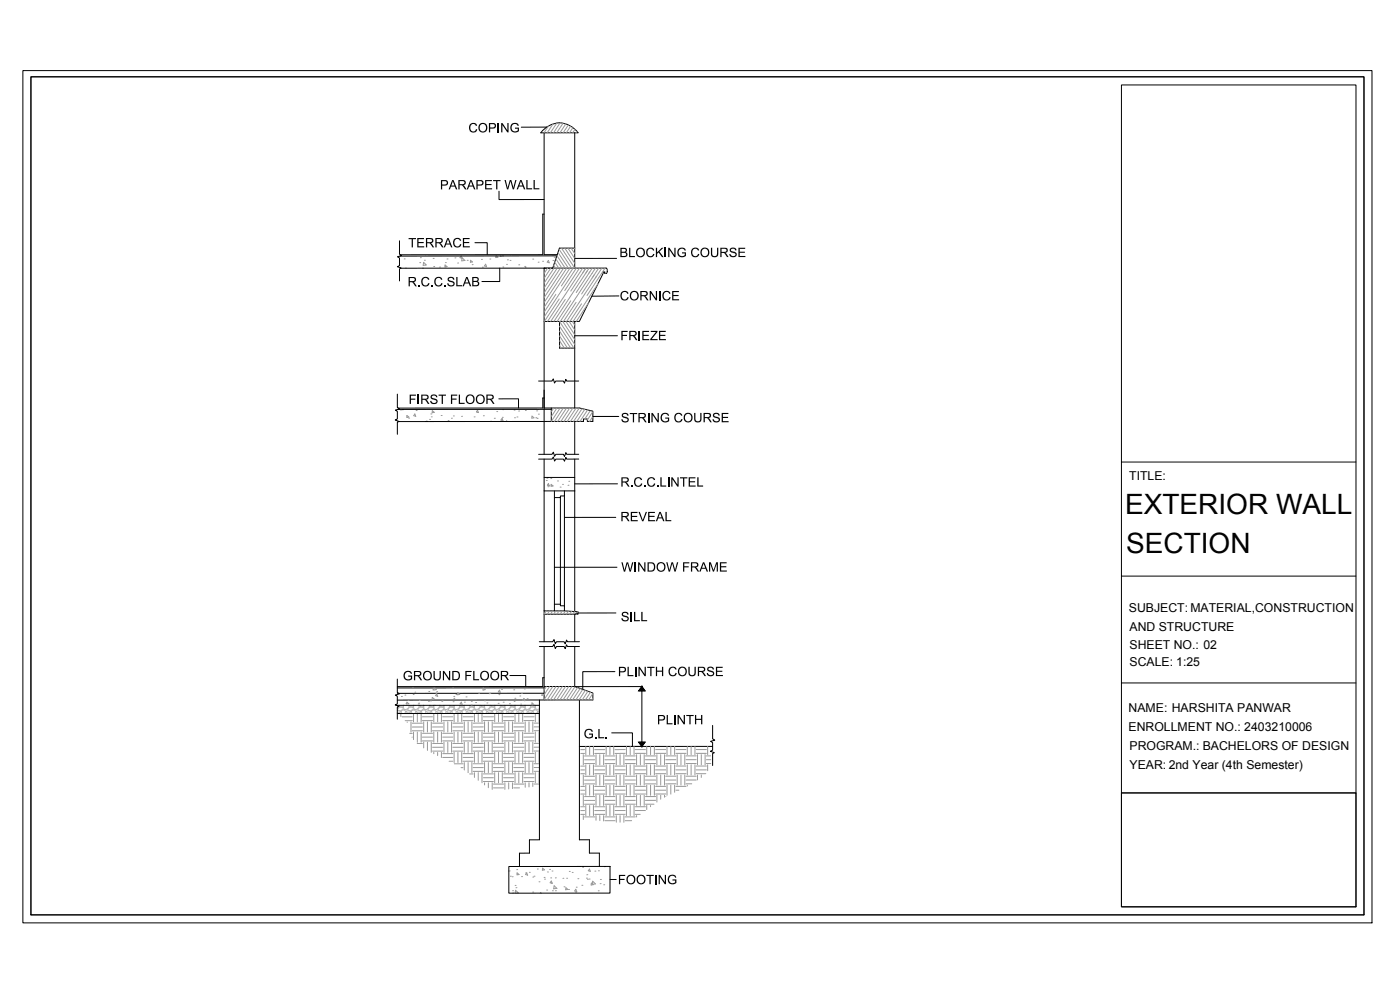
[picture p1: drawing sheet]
<svg xmlns="http://www.w3.org/2000/svg" width="420mm" height="297mm" viewBox="0 0 420 297" stroke-linecap="round" stroke-linejoin="round" font-family="sans-serif">
<!-- layer: Layer1 -->
<g fill="none" stroke="#000" stroke-width=".3">
<path d="M9.3 23h400v251.5h-400zM162.8 39.2a6.7 6.7 0 0 1 10.7 .6h-11.2zM163.3 39.9v36.5h3.9M164.1 38.1l-7.7 .1M172.5 39.8v40.6M149.8 57.4v2.5h13.5M119.9 72.2v4.1l.6 .4-1.2 .3 .6 .4v2.3l-.7 .3 1.2 .4-.5 .3v3.6M142.5 72.8h3.7v3.6M163.3 64.2h-.4v12.2h-42.7M167.1 76.8h-47.1M172.5 74.4l-4.6 .1-2 6M185 77.5h-12.5"/>
<path d="M120.3 80.5l61.6-.1 .2 .3 .2 .9-.4 .5h-.5v-.5h-.4v.5l-7.1 14.3-10.6 .1M150 80.5v4h-5.4M163.3 80.5v55.8M163.4 80.5l-.1 .1M167.9 96.4v8h4.6M172.5 96.4v26M185.7 88.8l-8.1 .1M119.2 118.3v4l.7 .4-1.2 .3 .5 .4v2.3l-.6 .3 1.2 .4-.6 .3v3.6M149.7 119.7h5.9v2.7M161.6 114.3h4l.4-.6 .4 1.2 .4-.6h2.3l.3 .7 .4-1.2 .2 .5h3.7M163.3 119.4h-.4v3h-43.4M172.5 100.7h12.8"/>
<path d="M163.3 122.4h10.6l4 1v3h-1.6v-.7h-1.2v.7l-55.4 .1M163.3 137.7v54.8M165.4 122.8h-46.1M165.4 122.4v4.1M172.5 126.4v9.9M172.5 137.7v45.8M173.7 137.7h-3.6l-.3-.5-.4 1.2-.3-.7h-2.3l-.4 .6-.3-1.2-.4 .6h-4.1M173.7 136.3h-3.6l-.3-.5-.4 1.1-.3-.6h-2.3l-.4 .6-.3-1.2-.4 .6h-4.1M175.1 126.3l-.1 .1M177.9 126.4h.1M177.9 125h7.8M163.3 143.3h9.2"/>
<path d="M166.4 147.3v2h1.8v-.5h1.2v-1.5M166.4 149.3v32M168.2 149.3v32M169.4 148.8v33M172.5 147.3h-9.2M184.8 155.2h-15.4M185.3 145.2h-12.8M185.2 170.2h-18.8M163.3 194v16M163.3 183.3h6.1M166.4 183.3v-2h1.8v.5h1.2v1.5l4.1 .3v.7l-.6-.3v.3h-9.6M172.5 184.3v8.2"/>
<path d="M172.5 194v12M173.9 194h-3.6l-.3-.5-.4 1.1-.3-.6h-2.3l-.4 .6-.3-1.3-.4 .7h-4M173.9 192.5h-3.6l-.3-.5-.4 1.2-.3-.7h-2.3l-.4 .6-.3-1.2-.4 .6h-4M184.8 183.9h-11.3M119.2 203.7v4.1l.7 .4-1.2 .3 .5 .4v2.3l-.6 .3 1.1 .4-.5 .3v3.6M153 202.7h4.8v3.3M161.9 211.6h-43M161.9 214.1h-42.7M161.9 210v42h-3v4h-3v4M163.3 203.3h-.4v2.7h-43.7M163.3 206h9.2M163.3 206.4h-44.1"/>
<path d="M163.3 208h-44.1M172.5 206l5.4 1.9v2.1l-58.7 .1M172.6 206h20v18h-18.7h40M173.9 210v42h3v4h3v4M183.6 219.9h6.2v4.1M184.5 201.5h-9.6v5.3M192.6 206l1 1.3h-1.9zM213.9 217.6v4.1l.6 .4-1.2 .3 .6 .4v2.3l-.7 .3 1.2 .4-.5 .3v3.6M191.7 222.7h1.9l-1 1.3zM152.7 260h30.4v8h-30.4zM183.1 263.9h1.8"/>
</g>
<g fill="none" stroke="#bababa" stroke-width=".3">
<path d="M119.2 213.3l1 .3-.3 .3h-.7M119.2 214.1h.1M119.7 212l-.5 .6M119.8 211.6l-.1 .3M119.8 212.2h.8l.4 .3-.1 .4-.6 .3h-.8l-.2-.4zM119.9 214.1h.2M119.9 211.6l.2 .4 .8 .1 .2-.4M120.4 213.6l.1 .4 .4 .1M120.4 213.6l.2-.5 .5-.1 .4 .2 .2 .4-.1 .4-.4 .1M121 211.6l.1 .1M121.1 211.6h.1M121.1 211.6l.2 1.3h.6l.7-.5 .2-.8"/>
<path d="M121.8 214l.5 .1M121.8 214l-.1 .1M122 213.3h.6l.6 .3-.2 .3h-.7l-.4-.3zM122.9 212.2h.8l.4 .3-.2 .4-.6 .3h-.7l-.3-.4zM122.9 214.1h.3M122.9 211.7l.3 .3 .7 .1 .2-.4M123 211.6l-.1 .1M123.9 214.1l-.3-.1-.2-.4 .2-.5 .5-.1 .5 .2 .2 .4-.2 .4-.3 .1M124.1 211.6v.1M124.1 211.6h.1M124.1 211.6l.3 1.2 .6 .1 .7-.5 .2-.8M124.8 214.1h.6"/>
<path d="M125.1 213.3h.6l.6 .3-.3 .3h-.7l-.3-.3zM125.9 212.2h.8l.4 .3-.1 .4-.6 .3h-.8l-.2-.4zM126 214.1h.2M126 211.6l.2 .4 .8 .1 .2-.4M126.4 213.6l.2 .4 .4 .1M126.5 213.6l.2-.5 .5-.1 .4 .2 .2 .3-.1 .5-.4 .1M127.1 211.6l.1 .1M127.2 211.6l.2 1.2 .6 .1 .7-.5 .2-.8M127.2 211.6h.1M127.9 214l.5 .1M127.9 214l-.1 .1M128.1 213.3h.6l.6 .2-.2 .4h-.7l-.4-.4z"/>
<path d="M129 212.2h.8l.4 .3-.2 .4-.6 .3h-.8l-.2-.4zM129 214.1h.3M129 211.7l.3 .3 .7 .1 .2-.4M129.1 211.6l-.1 .1M130 214.1l-.3-.1-.2-.5 .2-.4 .5-.1 .5 .2 .2 .3-.2 .5-.3 .1M130.2 211.6v.1M130.2 211.6h.1M130.2 211.6l.2 1.2 .7 .1 .6-.5 .3-.8M130.9 214.1h.6M131.2 213.3l.5-.1 .7 .3-.3 .4h-.7l-.3-.4zM132 212.2h.8l.4 .2-.1 .5-.7 .3h-.7l-.2-.4zM132.1 214.1h.2"/>
<path d="M132.1 211.6l.2 .4 .8 .1 .1-.4M133.1 214.1l-.4-.1-.1-.5 .2-.4 .4-.1 .5 .2 .2 .3-.1 .5-.4 .1M133.2 211.6v.1M133.3 211.6l.2 1.2 .6 .1 .7-.5 .2-.8M133.9 214.1h.6M134.2 213.3l.6-.1 .6 .3-.2 .4h-.7l-.4-.4zM135.1 212.2h.8l.4 .2-.2 .5-.6 .3h-.8l-.2-.4zM135.1 214.1h.3M135.2 211.6l-.1 .1M135.6 213.5l.2 .5 .3 .1M135.6 213.5l.2-.4 .5-.1 .5 .2 .2 .3-.2 .5-.4 .1M136.3 211.6v.1"/>
<path d="M136.3 211.7l-.2 .4-.7-.1-.3-.3M136.3 211.6l.2 1.2 .7 .1 .6-.5 .3-.8M137 214l.6 .1M137 214v.1M137.3 213.3l.5-.1 .7 .3-.3 .4h-.7l-.3-.4zM138.1 212.2h.8l.4 .2-.1 .5-.7 .3-.7-.1-.2-.3zM138.2 214.1h.2M138.2 211.7l.2 .3 .8 .1 .1-.4M138.2 211.6v.1M139.2 214.1l-.4-.1-.1-.5 .1-.4 .5-.1 .5 .1 .2 .4-.1 .5-.4 .1M139.3 211.6v.1M139.4 211.6l.2 1.2 .6 .1 .7-.5 .2-.8"/>
<path d="M140 214.1h.6M140.3 213.3l.6-.1 .6 .3-.2 .3-.7 .1-.4-.4zM141.2 212.2h.8l.4 .2-.2 .5-.6 .3-.8-.1-.2-.3zM141.2 214.1h.3M141.3 211.6l.2 .4 .7 .1 .2-.4M141.7 213.5l.2 .5 .3 .1M141.7 213.5l.2-.4 .5-.1 .5 .1 .2 .4-.2 .5-.4 .1M142.4 211.6v.1M142.4 211.6l.2 1.2 .7 .1 .6-.5 .3-.8M143.1 214l.5 .1M143.1 214v.1M143.4 213.3l.5-.1 .7 .3-.3 .3-.7 .1-.3-.4z"/>
<path d="M144.2 212.2h.8l.4 .2-.1 .5-.7 .3-.7-.1-.2-.3zM144.3 214.1h.2M144.3 211.7l.2 .3 .8 .1 .1-.4M144.3 211.6v.1M145.3 214.1l-.4-.1-.1-.5 .1-.4 .5-.1 .5 .1 .2 .4-.2 .5-.3 .1M145.4 211.6v.1M146.1 214.1h.6M146.4 213.3l.6-.1 .6 .3-.3 .3-.7 .1-.3-.4zM147.2 211.6l-.2 .8-.7 .5-.6-.1-.2-1.2M147.3 212.2h.7l.4 .2-.1 .5-.6 .3-.8-.1-.2-.3zM147.3 214.1h.2M147.3 211.6l.3 .4 .7 .1 .2-.4"/>
<path d="M148.3 214.1l-.3-.1-.2-.5 .2-.4 .5-.1 .5 .1 .1 .4-.1 .5-.4 .1M148.4 211.6l.1 .1M148.5 211.6l.2 1.2 .7 .1 .6-.5 .3-.8M149.4 213.3l.6-.1 .7 .3-.3 .3-.7 .1-.3-.4zM149.7 214.1h-.5M150.3 212.2h.8l.4 .2-.1 .5-.7 .3-.7-.1-.2-.3zM150.3 214.1h.3M150.4 211.7l.2 .3 .8 .1 .1-.4M150.4 211.6v.1M150.8 213.5l.2 .5 .4 .1M150.9 213.5l.1-.4 .5-.1 .5 .1 .2 .4-.2 .5-.3 .1M151.5 211.6v.1"/>
<path d="M151.5 211.6l.3 1.2 .6 .1 .7-.5 .2-.8M152.2 214l.6 .1M152.2 214v.1M152.5 213.3l.6-.1 .6 .3-.3 .3-.7 .1-.3-.4zM153.3 212.2h.8l.4 .2-.1 .5-.6 .3-.8-.1-.2-.3zM153.4 214.1h.2M153.4 211.6l.3 .4 .7 .1 .2-.5M153.4 211.6h.1M154.4 214.1l-.4-.1-.1-.5 .2-.4 .5-.1 .5 .1 .1 .4-.1 .5-.4 .1M154.5 211.6h.1M154.6 211.6l.2 1.2 .6 .1 .7-.6 .2-.7M155.2 214.1h.6"/>
<path d="M155.5 213.3l.6-.1 .7 .3-.3 .3-.7 .1-.4-.4zM156.4 212.2h.8l.4 .2-.1 .5-.7 .3-.7-.1-.3-.3zM156.4 214.1h.3M156.4 211.6l.3 .4 .8 .1 .1-.5M156.5 211.6h-.1M156.9 213.5l.2 .5 .4 .1M156.9 213.5l.2-.4 .5-.1 .5 .1 .2 .4-.2 .5-.3 .1M157.6 211.6h.1M157.6 211.6l.3 1.2 .6 .1 .7-.6 .2-.7M158.3 214l.6 .1M158.3 214v.1M158.6 213.3l.6-.1 .6 .3-.3 .3-.7 .1-.3-.4z"/>
<path d="M159.4 212.2h.8l.4 .2-.1 .5-.6 .3-.8-.1-.2-.3zM159.5 214.1h.2M159.5 211.6l.2 .4 .8 .1 .2-.5M159.5 211.6h.1M160.5 214.1l-.4-.1-.1-.5 .2-.4 .5-.1 .4 .1 .2 .4-.1 .5-.4 .1M160.6 211.6h.1M160.7 211.6l.2 1.2 .6 .1 .4-.3M161.3 214.1h.6M161.9 213.9h.1M161.9 213.3l-.4 .2 .4 .4"/>
</g>
<!-- layer: Layer2 -->
<g fill="none" stroke="#989898" stroke-width=".3">
<path d="M121.3 77.7h.1M126 78.8h.1M126.2 77.3h.1M127.1 78.7l.9 .8-1 .1zM127.4 78.1h.1M130 77.5h.1M130.2 80h.1M133.6 79.5l.6 .5-.7 .1zM133.7 78.8h.1M134.2 77.7h.1M136.5 77.4h.1M137.3 78.9h.1"/>
<path d="M138.4 76.8l-.4 .5 .7 .2-.3-.7M138.7 77.4l.8 .8-.9 .1zM140.2 78.1h.1M141.2 78.1l.6 .5-.6 .1zM141.7 79.4h.1M144.5 77.8h.1M145.8 79.3l.2 .7-.6-.2zM147 77.7h.1M148.8 76.8v.5l.6-.1-.4-.4M151.1 76.8h-.9M152 79.3h.1M152.3 78h.1"/>
<path d="M153.1 78.1h.1M155.7 79.5h.1M157.5 79.9h.1M159.9 77.7h.1M161.5 78.7h.1M162.8 78.4h.1M164.6 78.1l.2 .8-.6-.2zM165.9 78.2h.1M166.3 77.2h.1M121.6 80.5h.1M126.9 80.5h.1M131.9 80.1h.1"/>
<path d="M144.8 80.2h.1M150.9 80.1h.1M157.6 80.2h.1M120.3 122.8v.2l.9-.2M122.1 124.6l.6 .5-.6 .2zM122.6 125.5h.1M124.5 124.2l.3 .7-.6-.2zM124.9 123.2h.1M127.9 126.4h.1M128.9 125.8h.1M129.3 124.2h.1M129.4 125.1h.1"/>
<path d="M129.7 123.2l.6 .5-.6 .1zM132.4 124.7h.1M134.5 126.2h.1M135.5 125.5h.1M136.1 124.8h.1M138.5 124.9h.1M142.3 125.1h.1M143.2 123.7h.1M143.3 123.1l.3 .7-.6-.2zM145.1 124.8h.1M147.2 126.4h.1M148.3 125.5h.1"/>
<path d="M149.1 123.5h.1M150.7 125.5l.2 .8-.6-.3zM150.7 125.2h.1M150.9 122.9h.1M152 126.5v-.2l.2 .2M154.3 123h.1M154.4 125.3h.1M155.1 125.1h.1M155.6 123.3h.1M157.7 123.2h.1M159.7 124.9l.5 .5-.6 .1zM160.8 125.3h.1"/>
<path d="M161.1 123.3h.1M161.2 125.5h.1M161.6 124.3h.1M163.9 144.2h.1M164.1 143.5h.1M164.2 143.3h.1M164.4 146h.1M164.6 145.1l.3 .7-.7-.2zM165.3 143.6h.1M165.4 145.3l.6 .5-.7 .1zM167.3 144.3h.1M168.1 146.2h.1"/>
<path d="M168.8 145.3h.1M170.5 145.6h.1M170.7 144.4h.1M120.3 214.1v.9M120.5 209h.1M120.7 215.1h3M121.5 208.6h.1M121.6 216.2h2.1M121.9 211.1h.1M122.1 210.7l.6 .5-.6 .1zM122.2 216.6v.2M122.5 210.1h.1"/>
<path d="M123.3 216.6v3.1M123.7 217h3.1M123.7 218.1h3.1M123.8 206.4h.2M124 208.4h.1M124.1 214.1v2.5M124.1 219.7v2.2M124.5 207.7h.1M125.3 214.1v2.5M125.3 219.7v3M125.5 211.2h.1M125.6 211h.1"/>
<path d="M125.8 210.2h.1M126.4 214.1v2.5M126.4 219.7v3M126.8 219.3h-3.1M127.2 216.6v3M128.3 216.6v3M128.6 210.4h.1M128.7 207.5h.1M129.2 210.3h.1M129.4 216.6v3M129.7 209.3l.6 .5-.6 .1zM129.8 217h3.1"/>
<path d="M129.8 215.1h-3M129.8 218.1h3.1M129.8 216.2h-3M129.8 219.3h3.1M130.1 206.4l-.1 .6 .9-.1-.5-.5M130.2 214.1v2.5M130.2 219.6v3.1M130.8 208h.1M131 207.5h.1M131.1 208.2l.2 .7-.6-.2zM131.3 214.1v2.5M131.3 219.6v3.1"/>
<path d="M132.5 214.1v2.5M132.5 219.6v3.1M132.6 210.4h.1M132.7 210.1h.1M132.9 215.1h3M132.9 216.2h3M133.2 216.6v3M134.4 216.6v3M135.5 216.6v3M135.8 206.4h.1M135.9 217h3.1M135.9 218.1h3.1"/>
<path d="M135.9 219.3h3.1M136 210.5h.1M136.2 209h.1M136.2 209.5h.1M136.3 214.1v2.5M136.3 219.6v3.1M136.9 208.4h.1M137.4 207.9l.6 .4-.7 .2zM137.4 214.1v2.5M137.4 219.6v3.1M138.4 210.7l.3 .7-.6-.2zM138.6 214.1v2.5"/>
<path d="M138.6 219.6v3.1M139 215.1h3M139 216.2h3M139.3 216.6v3M139.4 210.7h.1M139.9 209.1h.1M140.5 216.6v3M141.4 211.5h.1M141.4 210.4h.1M141.6 216.6v3M142.4 214.1v2.5M142.4 219.6v3.1"/>
<path d="M142.7 210.8h.1M143.5 214.1v2.5M143.5 219.6v3.1M143.7 208h.1M144.7 214.1v2.5M144.7 219.6v3.1M145 206.4l.6 .5-.6 .1zM145 217h-3M145 215.1h3.1M145 218.1h-3M145 216.2h3.1M145 219.3h-3"/>
<path d="M145.4 210.3h.1M145.4 216.6v3M146.1 210.9h.1M146.6 216.6v3M146.8 208.1h.1M147 208h.1M147.7 216.6v3M148.1 217h3M148.1 218.1h3M148.1 219.3h3M148.5 214.1v2.5M148.5 219.6v3.1"/>
<path d="M149.5 211h.1M149.6 214.1v2.5M149.6 219.6v3.1M149.7 208.4h.1M149.9 207.1l.3 .7-.7-.2zM150.5 206.8h.1M150.8 214.1v2.5M150.8 219.6v3.1M151 210.7h.1M151.1 215.1h3.1M151.1 216.2h3.1M151.5 216.6v3"/>
<path d="M152 210.1h.1M152.7 216.6v3M152.9 211.2h.1M153.8 216.6v3M154.2 207h.1M154.2 217h3M154.2 218.1h3M154.2 219.3h3M154.3 210.5h.1M154.5 209.5h.1M154.6 214.1v2.5M154.6 219.6v3.1"/>
<path d="M155.7 214.1v2.5M155.7 219.6v3.1M156 208.8h.1M156.3 211.3h.1M156.5 208h.1M156.9 214.1v2.5M156.9 219.6v3.1M157.2 215.1h3.1M157.2 216.2h3.1M157.2 209.5l.3 .8-.6-.2zM157.4 206.7h.1M157.6 216.6v3"/>
<path d="M158.2 209.6h.1M158.8 216.6v3M159.6 211.4h.1M159.7 210.9l.5 .5-.6 .1zM159.9 216.6v3M160.3 218.1h1.6M160.3 219.2h1.6M160.7 214.1v2.5M160.7 219.6v3.1M161.8 214.1v2.5M161.8 219.6v3.1M161.9 217h-1.6"/>
<path d="M162.6 208.7h.1M162.6 208.4h.1M123 220h.7M123.7 221.2h.1M126.8 220h3M126.8 223.1h-1.6M126.8 221.2h3M126.8 222.3h3M127.2 222.7v1.7M128.3 222.7v2.5M129.4 222.7v3M129.8 223.1h3.1"/>
<path d="M129.8 224.2h3.1M129.8 225.4h3.1M130.2 225.7v.5M131.3 225.7v1M132.5 225.7v1.6M132.9 220h3M132.9 226.1h3M132.9 221.2h3M132.9 227.3h3M132.9 222.3h3M133.2 222.7v3M134.4 222.7v3"/>
<path d="M134.8 228.4h1.1M135.5 222.7v3M135.9 223.1h3.1M135.9 224.2h3.1M135.9 225.4h3.1M136.3 225.7v3.1M136.3 229.2h2.7M137.4 225.7v3.1M138.4 230.3h.6M138.6 225.7v3.1M139 220h3M139 226.1h3"/>
<path d="M139 221.2h3M139 227.3h3M139 222.3h3M139.3 222.7v3M139.3 228.8v2.2M140.5 222.7v3M140.5 228.8v3M141.6 222.7v3M141.6 228.8v3M142 229.2h3M142 232.2h-1.1M142 230.3h3"/>
<path d="M142 228.4h-3M142 231.4h3M142.4 225.7v3.1M142.4 231.8v1.5M143.5 225.7v3.1M143.5 231.8v2.3M144.7 225.7v3.1M144.7 231.8v3.1M145 220h3.1M145 223.1h-3M145 226.1h3.1M145 232.2h3.1"/>
<path d="M145 221.2h3.1M145 224.2h-3M145 227.3h3.1M145 233.3h3.1M145 222.3h3.1M145 225.3l-3 .1M145 228.4h3.1M145 234.5h3.1M145.4 222.7v3M145.4 228.8v3M145.4 234.9v.6M146.6 222.7v3"/>
<path d="M146.6 228.8v3M146.6 234.9v1.5M147.7 222.7v3M147.7 228.8v3M147.7 234.9v2M148.1 223.1h3M148.1 229.2h3M148.1 235.3h3M148.1 224.2h3M148.1 230.3h3M148.1 236.4h3M148.1 225.3h3"/>
<path d="M148.1 231.4h3M148.5 225.7v3.1M148.5 231.8v3.1M149.6 225.7v3.1M149.6 231.8v3.1M150.8 225.7v3.1M150.8 231.8v3.1M151.1 220h3.1M151.1 226.1h3.1M151.1 232.2h3.1M151.1 221.2h3.1M151.1 227.3h3.1"/>
<path d="M151.1 233.3h3.1M151.1 222.3h3.1M151.1 228.4h3.1M151.1 234.5h3.1M151.5 222.7v3M151.5 228.8v3M151.5 234.9v1.9M152.7 222.7v3M152.7 228.8v3M152.7 234.9v1.8M153.8 222.7v3M153.8 228.8v3"/>
<path d="M153.8 234.9v1.7M154.2 223.1h3M154.2 229.2h3M154.2 235.3h3M154.2 224.2h3M154.2 230.3h3M154.2 236.4h1.7M154.2 225.3h3M154.2 231.4h3M154.6 225.7v3.1M154.6 231.8v3.1M155.7 225.7v3.1"/>
<path d="M155.7 231.8v3.1M156.9 225.7v3.1M156.9 231.8v3.1M157.6 222.7v3M157.6 228.8v3M157.6 234.9v1.3M158.8 222.7v3M158.8 228.8v3M158.8 234.9v1.2M159.9 222.7v3M159.9 228.8v3M159.9 234.9v1.1"/>
<path d="M160.3 220h-3.1M160.3 223.1h1.6M160.3 226.1h-3.1M160.3 229.1h1.6M160.3 232.2h-3.1M160.3 235.2h1.6M160.3 221.1l-3.1 .1M160.3 224.2h1.6M160.3 227.2l-3.1 .1M160.3 230.3h1.6M160.3 233.3h-3.1M160.3 222.3h-3.1"/>
<path d="M160.3 225.3h1.6M160.3 228.4h-3.1M160.3 231.4h1.6M160.3 234.5h-3.1M160.7 225.7v3.1M160.7 231.8v3.1M161.8 225.7v3.1M161.8 231.8v3.1M174.3 229.9h1.1M174.3 236h1.1M174.3 224.9h1.1M174.3 231h1.1"/>
<path d="M174.3 237.1h1.1M174.3 226.1h1.1M174.3 232.2h1.1M174.3 238.2h1.1M175.1 226.4v3.1M175.1 232.5v3.1M175.1 238.6v3.1M175.4 229.1h3.1M175.4 235.2h3.1M175.4 226.8h3.1M175.4 232.9h3.1M175.4 239h3.1"/>
<path d="M175.4 228h3.1M175.4 234.1h3.1M175.8 223.9v2.5M175.8 229.5v3M175.8 235.6v3M177 223.9v2.5M177 229.5v3M177 235.6v3M178.1 223.9v2.5M178.1 229.5v3M178.1 235.6v3M178.5 229.9h3"/>
<path d="M178.5 236h3M178.5 224.9h3M178.5 231h3M178.5 237.1h3M178.5 226.1h3M178.5 232.2h3M178.5 238.2h3M178.9 226.4v3.1M178.9 232.5v3.1M178.9 238.6v3.1M180 226.4v3.1M180 232.5v3.1"/>
<path d="M180 238.6v3.1M181.2 226.4v3.1M181.2 232.5v3.1M181.2 238.6v3.1M181.5 226.8h3.1M181.9 223.9v2.5M181.9 229.5v3M181.9 235.6v3M183 223.9v2.5M183 229.5v3M183 235.6v3M184.2 223.9v2.5"/>
<path d="M184.2 229.5v3M184.2 235.6v3M184.6 229.1h-3.1M184.6 235.2h-3.1M184.6 229.9h3M184.6 232.9h-3.1M184.6 236h3M184.6 239h-3.1M184.6 228h-3.1M184.6 231h3M184.6 234l-3.1 .1M184.6 237.1h3"/>
<path d="M184.6 232.1h3M184.6 238.2h3M185 226.4v3.1M185 232.5v3.1M185 238.6v3.1M186.1 226.4v3.1M186.1 232.5v3.1M186.1 238.6v3.1M187.2 226.4v3.1M187.2 232.5v3.1M187.2 238.6v3.1M187.6 235.2h3.1"/>
<path d="M187.6 226.8h3.1M187.6 232.9h3.1M187.6 239h3.1M187.6 224.9h-3M187.6 228h3.1M187.6 234h3.1M187.6 226l-3 .1M187.6 229.1h3.1M188 223.9v2.5M188 229.5v3M188 235.6v3M189.1 223.9v2.5"/>
<path d="M189.1 229.5v3M189.1 235.6v3M190.3 223.9v2.5M190.3 229.5v3M190.3 235.6v3M190.7 229.9h3M190.7 236h3M190.7 224.9h3M190.7 231h3M190.7 237.1h3M190.7 226h3M190.7 232.1h3"/>
<path d="M190.7 238.2h3M191 226.4v3.1M191 232.5v3.1M191 238.6v3.1M192.2 226.4v3.1M192.2 232.5v3.1M192.2 238.6v3.1M193.3 226.4v3.1M193.3 232.5v3.1M193.3 238.6v3.1M193.7 235.2h3.1M193.7 226.8h3.1"/>
<path d="M193.7 232.9h3.1M193.7 239h3.1M193.7 228h3.1M193.7 234h3.1M193.7 229.1h3.1M194.1 223.9v2.5M194.1 229.5v3M194.1 235.6v3M195.2 223.9v2.5M195.2 229.5v3M195.2 235.6v3M196.4 223.9v2.5"/>
<path d="M196.4 229.5v3M196.4 235.6v3M196.8 229.9h3M196.8 224.9h3M196.8 231h3M196.8 226h3M196.8 232.1h3M197.1 226.4v3.1M197.1 232.5v3.1M197.1 238.6v2.1M198.3 226.4v3.1M198.3 232.5v3.1"/>
<path d="M198.3 238.6v1.2M199.4 226.4v3.1M199.4 232.5v3.1M199.4 238.6v.6M199.8 235.9l-3 .1M199.8 239h.1M199.8 237.1h-3M199.8 238.2h-3M200.2 223.9v2.5M200.2 229.5v3M200.2 235.6v3M201.3 223.9v2.5"/>
<path d="M201.3 229.5v3M201.3 235.6v2.7M202.5 223.9v2.5M202.5 229.5v3M202.5 235.6v2.1M202.8 235.2h-3M202.8 226.8h-3M202.8 229.8h3.1M202.8 232.9h-3M202.8 235.9h3.1M202.8 224.9h3.1M202.8 227.9l-3 .1"/>
<path d="M202.8 231h3.1M202.8 234h-3M202.8 237.1h.9M202.8 226h3.1M202.8 229.1h-3M202.8 232.1h3.1M203.2 226.4v3.1M203.2 232.5v3.1M204.4 226.4v3.1M204.4 232.5v3.1M205.5 226.4v3.1M205.5 232.5v3.1"/>
<path d="M205.9 235.2h1.7M205.9 226.8h3M205.9 232.9h3M205.9 227.9h3M205.9 234h3M205.9 229.1h3M206.3 223.9v2.5M206.3 229.5v3M206.3 235.6v.2M207.4 224v2.4M207.4 229.5v3M208.6 224v2.4"/>
<path d="M208.6 229.5v3M208.9 229.8h3.1M208.9 224.9h3.1M208.9 231h3.1M208.9 226h3.1M208.9 232.1h2.9M209.3 226.4v3.1M209.3 232.5v1.5M210.5 226.4v3.1M210.5 232.5v.7M211.6 226.4v3.1M212 226.8h1.3"/>
<path d="M212 227.9h1.3M212 229.1h1.3M212.4 224v2.4M212.4 229.5v1.8M174.3 242.1h1.1M174.3 243.2h1.1M174.3 244.3h1.1M175.1 244.7v1.2M175.4 245.1h3.1M175.4 240.2h3.1M175.4 241.3h3.1M175.8 241.7v3"/>
<path d="M177 241.7v3M178.1 241.7v3M178.5 242.1h3M178.5 243.2h3M178.5 244.3h3M178.9 244.7v1.4M180 244.7v1.5M181.2 244.7v1.6M181.5 246.2h3.1M181.9 241.7v3M183 241.7v3M184.2 241.7v3"/>
<path d="M184.6 242h3M184.6 245.1h-3.1M184.6 240.1l-3.1 .1M184.6 243.2h3M184.6 241.3h-3.1M184.6 244.3h3M185 244.7v2M186.1 244.7v2M187.2 244.7v2M187.6 245.1h3.1M187.6 240.1h3.1M187.6 246.2h2"/>
<path d="M187.6 241.3h3.1M188 241.7v3M189.1 241.7v3M190.3 241.7v3M190.7 242h3M190.7 243.2h3M190.7 244.3h1.4M191 244.7v.4M193.7 240.1h3.1M193.7 241.3h2.6M194.1 241.7v1.2M195.2 241.7v.3"/>
<path d="M152.8 261.3h.1M153.1 262.9h.1M153.7 263.1h.1M153.8 267.2h.1M154 268h.1M154.6 265.7h.1M154.6 268l.1-.9 .9 .8-.6 .1M154.8 266.3h.1M155.1 260.9h.1M155.2 261.9l.6 .5-.7 .1zM156.5 263h.1M157.8 261.9h.1"/>
<path d="M158.1 261.9l.3 .7-.7-.2zM158.9 261.7h.1M159.9 267.7h.1M159.9 263.2h.1M160.3 262.9h.1M161.3 260.7h.1M161.8 264.6h.1M162.2 268v-.2l.2 .2M162.8 260.5l.6 .5-.6 .1zM163.3 263.3h.1M163.4 263.8h.1M164.1 267.1h.1"/>
<path d="M164.3 261.6h.1M164.9 260.9h.1M165.3 263.4h.1M165.4 264.9h.1M165.4 264.3l.3 .8-.6-.2zM165.7 261.3h.1M165.8 267.3h.1M166.3 265.8l.8 .8-.9 .1zM166.7 263.4h.1M166.7 267.3h.1M168.9 263.5h.1M169.3 266.1h.1"/>
<path d="M169.8 266.4l.6 .5-.6 .1zM170 263.5h.1M170.6 266.9h.1M170.8 261.5h.1M171.7 261.8h.1M172.7 267.7h.1M172.8 266.8l.3 .7-.6-.2zM172.9 266.2h.1M173.4 263.6h.1M174.6 265.6h.1M174.9 260.2h.1M176 263.5h.1"/>
<path d="M176.1 262.5h.1M176.3 263.8h.1M176.8 263.8h.1M176.9 260.7l.3 .8-.6-.2zM177.5 265l.6 .4-.7 .2zM177.9 264.4l.8 .8-1 .1zM178.5 261.4h.1M179.5 267.3h.1M179.6 261.3h.1M180.1 265.1h.1M180.2 263.9h.1M181.2 265.5h.1"/>
<path d="M181.4 260h.1"/>
</g>
<!-- layer: Layer1 -->
<g fill="none" stroke="#989898" stroke-width=".3">
<path d="M164.6 37.8l-1.3 2.1M166 37.2l-1.8 2.7M167.1 36.9l-1.9 3M168.1 36.9l-2 3M169 37l-1.9 2.8M169.8 37.2l-1.8 2.6M170.6 37.5l-1.6 2.3M171.3 37.9l-1.3 1.9M171.9 38.3l-1 1.5M172.6 38.8l-.7 1M173.1 39.4l-.3 .4M166.2 79.6l.5 .9"/>
<path d="M166.5 78.6l1.2 1.9M166.8 77.7l1.9 2.8M167.1 76.7l2.5 3.8M167.5 75.7l3.1 4.7M167.8 74.8l3.7 5.6M168.5 74.5l4 5.9M169.5 74.5l3 4.5M170.4 74.5l2.1 3M171.4 74.5l1.1 1.6M172.4 74.4l.1 .2M164.3 80.5l-1 1.5M165.3 80.5l-2 3"/>
<path d="M166.3 80.5l-3 4.4M166.8 88.3l-3.5 5.4M167.2 80.5l-3.9 5.9M167.8 89.7l-4.4 6.8M167.9 96.4l4.6 7M167.9 97.9l4.3 6.5M167.9 99.4l3.4 5M168.2 80.5l-4.9 7.3M168.9 96.4l3.6 5.5M169.1 80.5l-5.8 8.8M169.6 89.8l-4.3 6.6M169.8 96.4l2.7 4.1"/>
<path d="M170.1 80.5l-6.8 10.3M170.8 96.4l1.7 2.6M171.1 80.4l-7.8 11.8M171.3 90.3l-4.1 6.1M171.8 96.4l.7 1.2M172 80.4l-3.5 5.4M172.9 90.7l-3.8 5.7M173 80.4l-9.7 14.7M173.9 80.4l-4.4 6.8M174.5 91.2l-3.5 5.2M174.9 80.4l-10.6 16M175.7 80.7l-4.4 6.6"/>
<path d="M175.8 80.4l-.9 1.5M176.3 81.2l-10.1 15.2M176.6 90.8l-3.7 5.6M176.8 80.4l-1 1.5M177 81.6l-4.1 6.2M177.8 80.4l-1 1.5M178.7 80.4l-10.5 16M179 82.9l-8.9 13.5M179.5 85l-7.5 11.4M179.7 80.4l-5.2 7.8M180.6 80.4l-1.9 3M181.6 80.4l-5.4 8.3"/>
<path d="M182.3 81l-.7 1.1M167.9 100.8l2.4 3.6M167.9 102.3l1.5 2.1M167.9 103.7l.5 .7M166.2 122.4l-.7 1.1M167.1 122.4l-1.6 2.5M168.1 122.4l-2.7 4.1M169.1 122.4l-2.7 4.1M170 122.4l-2.6 4.1M171 122.4l-2.7 4.1M171.9 122.4l-2.6 4.1M172.9 122.4l-2.7 4.1"/>
<path d="M173.9 122.4l-2.7 4.1M174.7 122.6l-2.6 3.8M175.5 122.8l-2.4 3.6M176.3 123l-2.2 3.4M177.1 123.3l-1.6 2.4M177.9 123.6l-1.6 2.4M177.9 125l-1 1.4M164 183.3l-.7 1M164.9 183.3l-.7 1M165.9 183.3l-.7 1M166.8 183.3l-.6 1M167.8 183.3l-.7 1"/>
<path d="M168.7 183.3l-.6 1M169.7 183.3l-.7 1M170.6 183.4l-.6 .9M171.5 183.4l-.5 .9M172.4 183.5l-.5 .8M173.4 183.6l-.3 .4M164 206l-.7 1M164.9 206l-1.6 2.5M165.9 206l-2.7 4M166.9 206l-2.7 4M167.8 206l-2.7 4M168.8 206l-2.7 4"/>
<path d="M169.7 206l-2.6 4M170.7 206l-2.7 4M171.6 206l-2.6 4M172.6 206l-2.7 4M173.4 206.3l-2.5 3.7M174.1 206.6l-2.3 3.4M174.9 206.8l-2.1 3.2M175.7 207.1l-1.9 2.9M176.4 207.4l-1.7 2.6M177.2 207.7l-1.5 2.3M177.9 208.1l-1.3 1.9M177.9 209.5l-.3 .5"/>
</g>
<g fill="#000" stroke="#000" stroke-width=".3">
<path d="M192.6 206v1.3h1zM192.6 206v1.3h-.9z"/>
<path d="M191.7 222.7h.9v1.3zM192.6 222.7v1.3l1-1.3z"/>
</g>
<!-- layer: Design -->
<path d="M6.9 21.2h404.9v255.7h-404.9zM9.3 23h400v251.5h-400zM336.6 25.5h70.3v246.6h-70.3zM336.6 138.6h70.3M336.6 172.9h70.3M336.6 204.9h70.3M336.6 237.9h70.3" fill="none" stroke="#000" stroke-width=".3"/>
<!-- layer: 0 -->
<path d="M336.6 237.9h70.3v34.2h-70.3z" fill="none" stroke="#000" stroke-width=".3"/>
<g font-size="8.4">
<text x="337.7" y="154.3">EXTERIOR WALL</text>
<text x="338" y="166">SECTION</text>
</g>
<g font-size="4.4">
<text x="140.6" y="39.7">COPING</text>
<text x="132" y="56.8">PARAPET WALL</text>
<text x="122.5" y="74.2">TERRACE</text>
<text x="185.9" y="77.1">BLOCKING COURSE</text>
<text x="122.3" y="85.9">R.C.C.SLAB</text>
<text x="186" y="90.1">CORNICE</text>
<text x="186.2" y="102.1">FRIEZE</text>
<text x="122.6" y="121.2">FIRST FLOOR</text>
<text x="186.3" y="126.7">STRING COURSE</text>
<text x="186.2" y="146">R.C.C.LINTEL</text>
<text x="186.2" y="156.4">REVEAL</text>
<text x="186.4" y="171.5">WINDOW FRAME</text>
<text x="186.3" y="186.4">SILL</text>
<text x="185.4" y="202.9">PLINTH COURSE</text>
<text x="120.9" y="204.1">GROUND FLOOR</text>
<text x="175.2" y="221.5">G.L.</text>
<text x="197.2" y="217.3">PLINTH</text>
<text x="185.4" y="265.3">FOOTING</text>
</g>
<g font-size="3.7">
<text x="338.9" y="144">TITLE:</text>
<text x="338.8" y="183.6">SUBJECT: MATERIAL,CONSTRUCTION</text>
<text x="339" y="189.2">AND STRUCTURE</text>
<text x="339" y="194.6">SHEET NO.: 02</text>
<text x="339" y="199.7">SCALE: 1:25</text>
<text x="338.7" y="213.7">NAME: HARSHITA PANWAR</text>
<text x="338.7" y="219.3">ENROLLMENT NO.: 2403210006</text>
<text x="339" y="225">PROGRAM.: BACHELORS OF DESIGN</text>
<text x="339" y="230.7">YEAR: 2nd Year (4th Semester)</text>
</g>
</svg>
